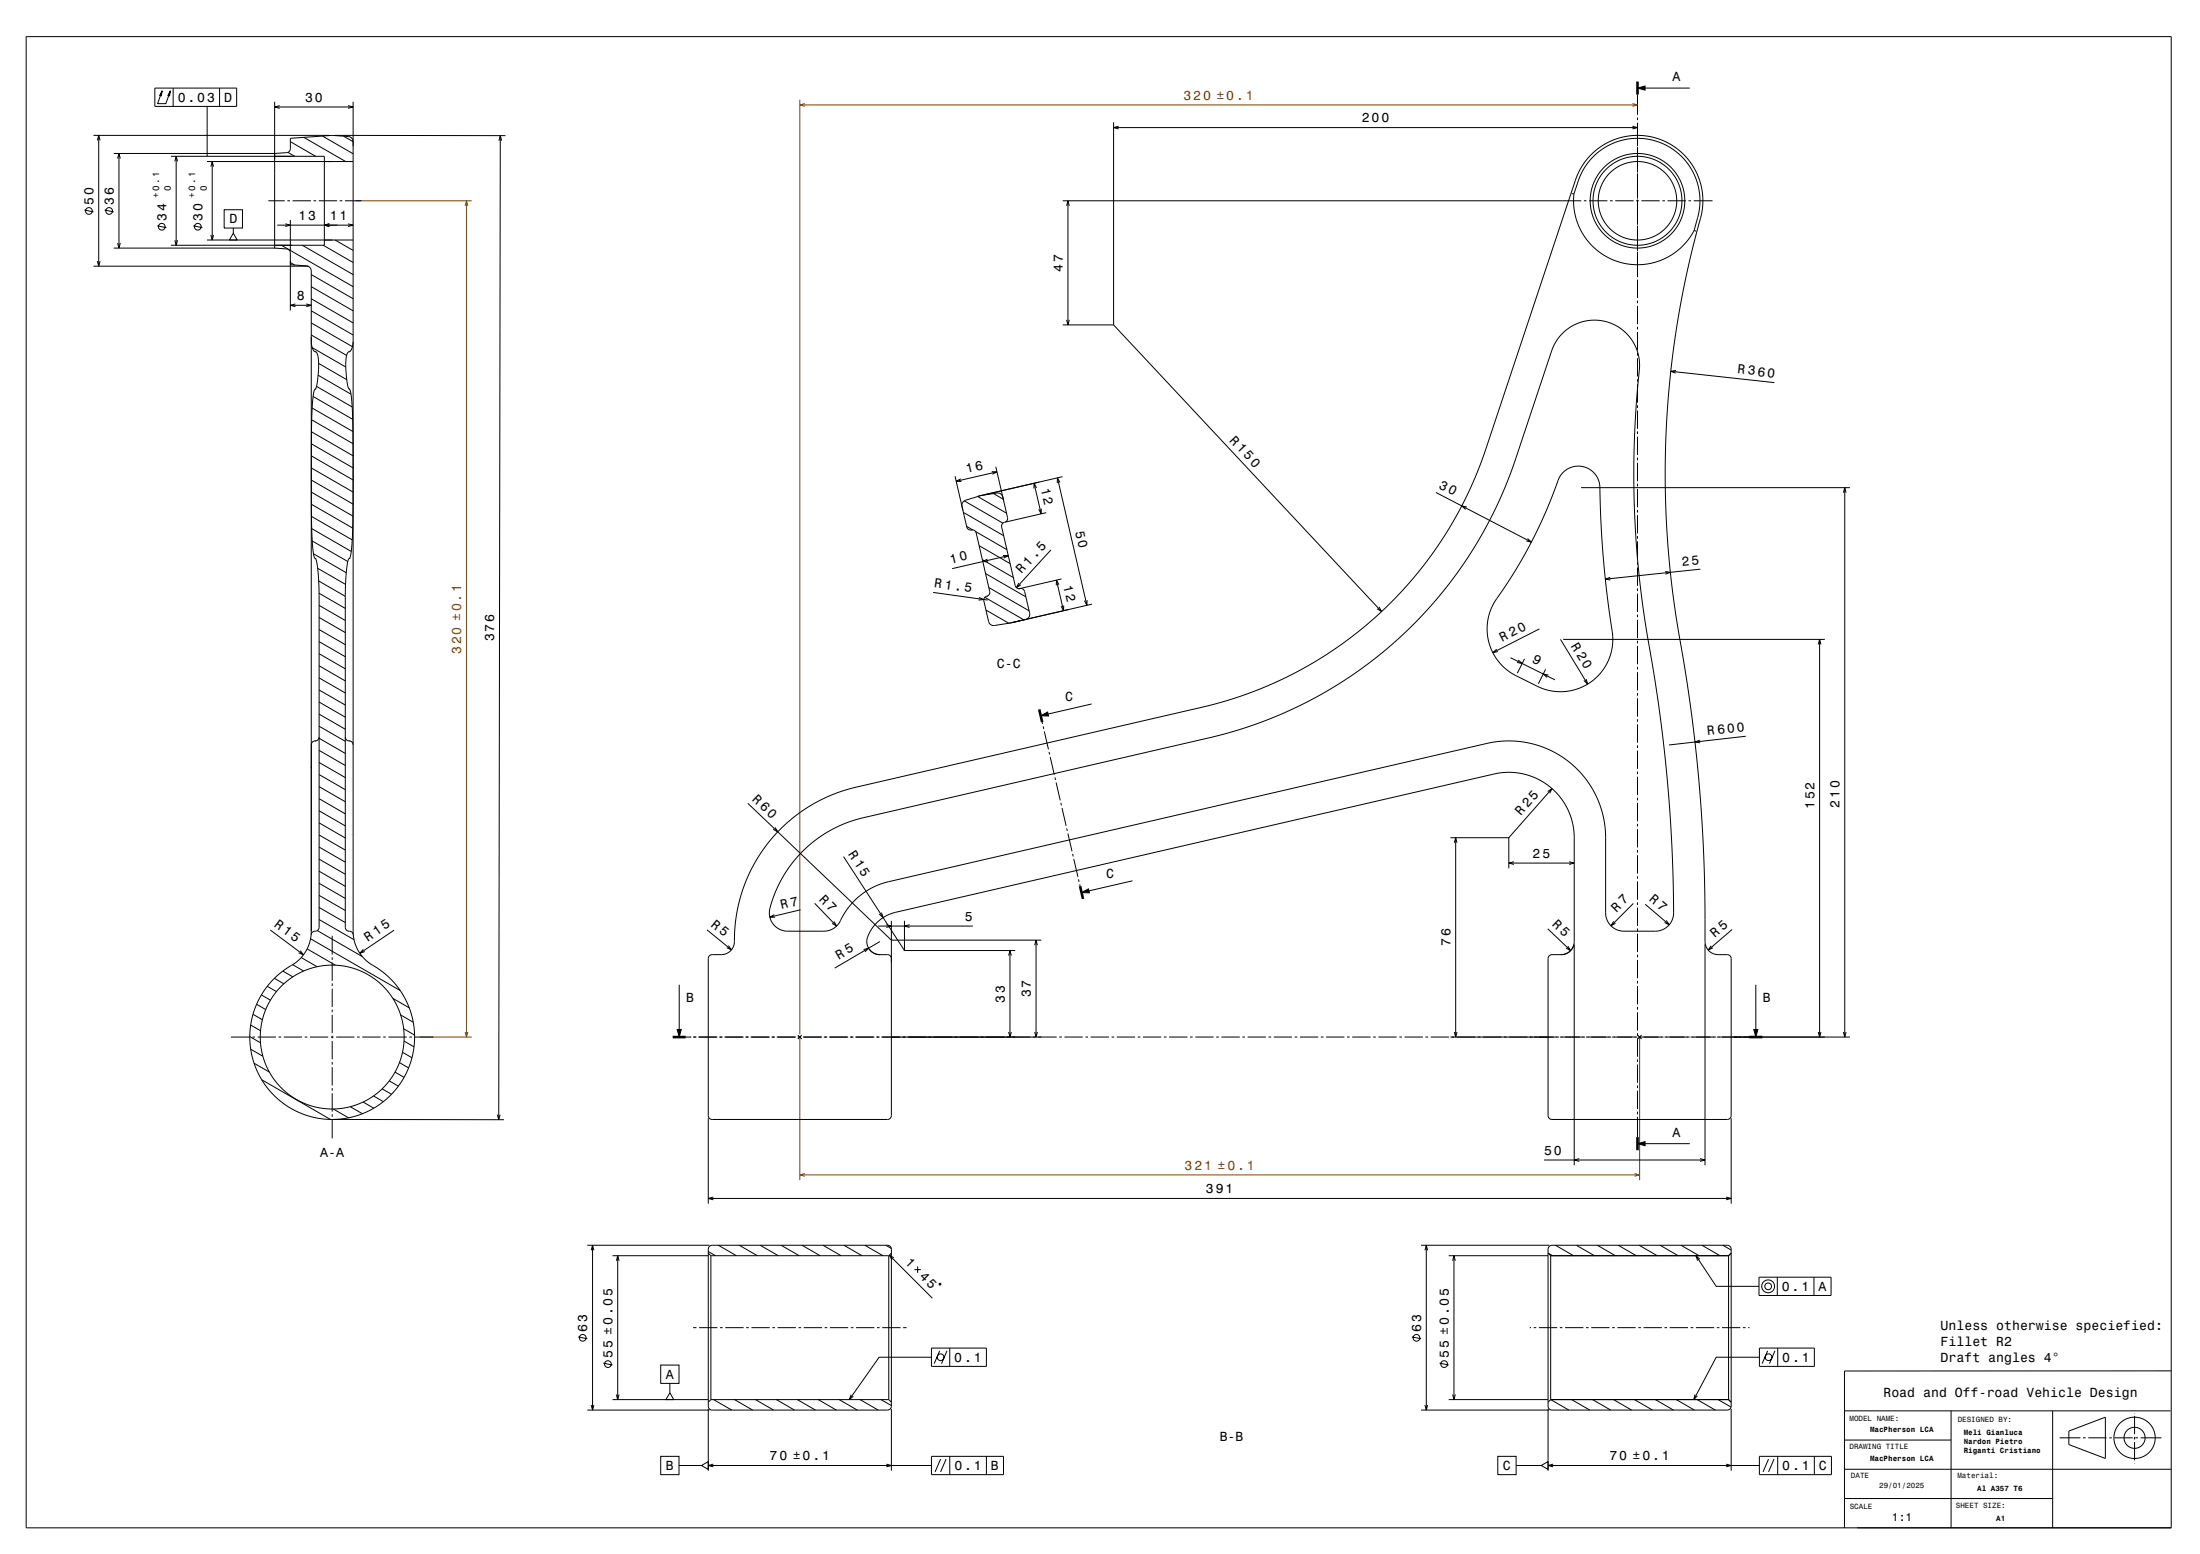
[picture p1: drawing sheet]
<svg xmlns="http://www.w3.org/2000/svg" width="841mm" height="594mm" viewBox="0 0 841 594" stroke-linecap="round" stroke-linejoin="round" font-family="sans-serif">
<g fill="none" stroke="#000" stroke-width=".38">
<path d="M10 14h820v570h-820zM59.2 33.7h31.3v7h-31.3zM60.9 36.6l1.1-1.9-1.8 4.9h3.2l1.7-4.9-1 1.9M62 34.7l-.4 2.1M65.1 34.7l-.3 2.1M66.2 33.7v7M83.9 33.7v7M105 38.9v55.9l4.6 .4a1.5 1.5 0 0 1 1.4 1.4v22.1M135 38.9v318.4M626 36.2v7.7M628.9 33.7h17.1M35.7 51.7h90.3"/>
<path d="M37.2 53.7l.5-2 .6 2M37.7 51.7v50M43.5 58.7h61.7M45.5 58.7v36.1M65.3 59.7h58.7v34h-58.7M67.3 59.7v34M79.2 40.7v19M105 40.9h30M106.9 40.4l-1.9 .5 1.9 .5M110.1 58.2l2.6 1.5M111 54.2l9.7 5.5M116.1 52.5l16 9.2"/>
<path d="M123.3 52l11.7 6.8M128 51.7l65.2 .2M131.3 52.1l3.7 2.1-.4-1.2-1-.7-6.6-.6-16 1.2v4a1.5 1.5 0 0 1-1.4 1.4l-4.6 .4M133.1 40.4l1.9 .5-1.9 .5M190.7 53.8l.5-2 .6 2M191.2 51.8l-.5 376.2M425.7 46.8v77.4M425.7 48.8h200.3M427.6 48.3l-1.9 .5 1.9 .5M624 48.3l2 .5-2 .5M626 44.9v1M626 46.9v9"/>
<path d="M626 56.2v9.7M45 60.6l.5-1.9 .5 1.9M66.8 61.7l.5-2 .6 2M79.1 61.7h55.9M80.6 63.7l.5-2 .5 2M81.1 61.7v30M102.6 76.7h6.3M109.9 76.7h1M111.9 76.7h7M119.9 76.7h1M121.9 76.7h7M124 61.7h.1"/>
<path d="M129.9 76.7h1M131.9 76.7h6.2M406.2 76.7h198.3M407.7 78.7l.5-2 .6 2M408.2 76.7v47.5M601.7 74.1l2.2-6.4 2.1-4 3.1-3.9 3.9-3.1 4.5-2.3 5.3-1.3 5.2-.1 4.9 .9 4.8 2.1 4.3 3 3.5 4 2.5 4.5 1.4 4.6 .4 5.2-.4 4.2-1.8 6.6M601.7 74.1l-.8 .1M601.7 74.1l-.1 4.3 .6 4.2 1.4 4 1.9 3.5 2.6 3.3 3.2 2.9 3.6 2.2 3.9 1.6 4.2 .9 4.2 .2 4.2-.6 4-1.3 3.8-2 3.4-2.6 2.7-2.9 2.3-3.7M605.5 76.7h1M607.5 76.7h7M615.5 76.7h1M617.5 76.7h7"/>
<path d="M625.5 76.7h1M626 66.2v9.7M626 76.2v9.7M627.5 76.7h7M635.5 76.7h1M637.5 76.7h7M645.5 76.7h1M647.5 76.7h7.2M32.2 80.3l3.5 .7M37.2 99.8l.5 1.9 .6-1.9M40 80.3l3.5 .7M43.5 94.8h61.7"/>
<path d="M45 92.9l.5 1.9 .5-1.9M60.1 86.3l3.5 .7M66.8 91.8l.5 1.9 .6-1.9M73.9 86.3l3.5 .7M79.1 91.7h55.9M80.6 89.8l.5 1.9 .5-1.9M85.7 80.2h7v7h-7zM89.2 89.2l1.5 2.5h-3zM89.2 87.2v2M106 86.1h29M107.6 93.7l27.4 15.9M109.1 85.5l1.9 .6-1.9 .5"/>
<path d="M111 84.1v11.5M115.6 93.7l19.4 11.3M123.6 93.7l11.4 6.6M125.9 85.5l-1.9 .6 1.9 .5M128.1 91.7l6.9 4M133.1 85.5l1.9 .6-1.9 .5M626 86.2v9.7M626 96.2v9.7M647.6 88.1l.6 .4M35.7 101.7h82.3M111 101.2l6.6 .5 1 .7 .4 1.2-.1 253.7M111 100.3l1.7 1"/>
<path d="M111 116.7h8M112.9 116.2l-1.9 .5 1.9 .5M117.1 116.2l1.9 .5-1.9 .5M119 105l16 9.2M119 109.6l16 9.2M119 114.2l16 9.2M119 118.8l16 9.3M626 106.9v7M626 114.9v1M626 116.9v7M119 130.6a4 4 0 0 0 1.5 3.8l.4 .2a9.9 9.9 0 0 1 .9 6.8 17.2 17.2 0 0 1-1.2 7.3l-.5 .5-.4 2.2a625.9 625.9 0 0 0-.4 53.6l.6 6.9 .4 1.4 .3 .2a17.2 17.2 0 0 1 1.2 7.3l.2 6.9v126.8a2.01 2.01 0 0 1-2.3 1.6l-.8 1.2M119 123.4l15.7 9.1"/>
<path d="M119 128.1l13.5 7.8M119.4 132.9l12.8 7.4M121.8 138.9l10.8 6.2M135 130.6a4 4 0 0 1-1.5 3.8l-.6 .4a26.3 26.3 0 0 0 .2 13.4l.7 1 .5 2.2a630 630 0 0 1 .4 53.6l-.6 6.9-.4 1.4-.3 .2a17 17 0 0 0-1.2 7.3l-.2 6.9v126.7a1.5 1.5 0 0 0 1.5 1.5M406.2 124.2h19.5M407.7 122.3l.5 1.9 .6-1.9M425.7 124.2l102.4 109.6M626 124.9v1M626 126.9v7M626 134.9v1M626 136.9v7M119.3 156l15.6 9"/>
<path d="M119.7 151.5l15.1 8.8M121 147.7l13.6 7.9M121.6 143.4l12.6 7.3M626 144.9v1M626 146.9v7M626 154.9v1M626 156.9v7M638.7 141.9l39.6 4.4M640.7 141.6l-2 .3 1.9 .7M119 178.9l16 9.2M119 174.2l16 9.3M119 169.6l16 9.3"/>
<path d="M119.1 165l15.9 9.2M119.1 160.5l15.9 9.1M380.7 178.4l4.5 19.6a1.5 1.5 0 0 1-1.2 1.6M626 164.9v1M626 166.9v7M626 174.9v1M626 176.9v7M119 183.5l16 9.2M119 188.1l15.9 9.2M119 192.7l15.8 9.2M119.1 197.4l15.6 9M365.1 182l4.5 19.4a2.15 2.15 0 0 0 2.6 1.2l1 1.1 5.2 22.5a2 2 0 0 1-1.8 2l-.5 1.4 1.9 8.2 .7 1 1.2 .3a65.5 65.5 0 0 0 12.4-2.4l1-.8 .4-1.1-2-8.7a2.16 2.16 0 0 0-2.7-1.2l-.9-1.1-5.2-22.5a1.5 1.5 0 0 1 1.1-1.7"/>
<path d="M367.3 183l-1.8 1h2M368.3 195.9l15.4 8.9M368.6 191.4l14.8 8.6M373.7 189.8l11.1 6.4M379.1 180.3l2 .1-1.8 .9M379.8 188.7l3.7 2.1M381.1 180.4l-15.6 3.6M383.3 190l-.6-1.1-1.4-.5a48.3 48.3 0 0 0-12.4 2.9l-1 1-.2 1.3M384 199.6h.1M395.3 184.7l2.7 11.7M396.2 186.5l-.9-1.8-.1 2M398.1 194.4l-.1 2-.9-1.8"/>
<path d="M400 196l-15.7 3.6M404.2 182.7l11.3 48.7M405.2 184.4l-1-1.7v2M406.2 182.2l-32.4 7.5M548.9 188.2l36.5 19M560.7 193.8l-1.9-.4 1.5 1.3M597.6 180.5l1.8-1.3 1.8-.7 2.2-.3 2 .2 2.1 .9 1.6 1.2 1.4 1.7 .8 1.9 .3 1.7 .5 15 1 14.2 3.4 29.8-.5 4-1.1 3.5-2 3.5-2.5 3.1-3.4 2.6-3.4 1.6-3.8 1-3.8 .3-3.9-.5-3.6-1.2-9.9-4.9-3.2-2.3-3.1-3.3-2.2-3.9-1.3-4.1-.3-4.2 .5-4.2 1.5-4.2 8.7-13.5 5.5-9.5 5.9-12.2 5.3-13.4zM604.4 186.4h102.8M626 184.9v1M626 186.9v7M626 194.9v1M626 196.9v7"/>
<path d="M704.7 188.3l.5-1.9 .5 1.9M705.2 186.4v210M119.2 202l15.1 8.8M119.4 206.8l13.5 7.8M119.8 211.7l12.6 7.2M121.4 217.2l10.7 6.2M369.5 201.2l2.3 1.3M372.9 203.2l12 6.9M374.3 208.6l11.8 6.8M375.5 213.9l11.9 6.9M376.8 219.2l15.4 8.9M377.5 213.7l-1.8 1h2"/>
<path d="M383.4 212.3l2 .1-1.7 .9M385.4 212.4l-21.4 5M401.7 210.2l-13.2 14.4M583.9 205.9l1.5 1.3-1.9-.4M626 204.9v1M626 206.9v7M626 214.9v1M626 216.9v7M636.6 218.5l1.9 .3-1.8 .7M650 217.6l-36.3 3.8M121.8 222.1l10.2 5.8M122 226.8l10 5.8"/>
<path d="M122 231.4l10 5.8M122 236l10 5.8M356.7 226.4l20.9 3M374.2 228.4l1.9 .8-2 .2M376.5 228.3l14.9 8.6M376.9 233.2l8.7 5M378 224.6l15.4 8.9M389.5 222.8l-1 1.8 1.7-1.1M403.9 221.7l2.7 11.7M404.8 223.5l-.9-1.8-.1 2M405.8 221.3l-16.4 3.8M406.6 231.4v2l-1-1.7"/>
<path d="M415.6 229.4l-.1 2-.9-1.8M417.4 230.9l-31.6 7.3M527.2 232l.9 1.8-1.7-1.1M615.5 220.7l-1.8 .7 1.9 .3M626 224.9v1M626 226.9v7M626 234.9v1M626 236.9v7M122 240.6l10 5.8M122 245.3l10 5.7M122 249.9l10 5.8M122 254.5l10 5.8"/>
<path d="M122 259.1l10 5.8M572.1 248.1l-1.4 1.4 1.9-.4M577.4 251.4l17 8.5M580.4 252.3l1.5 1.3-2-.4M582.8 251.8l-2.8 5.6M588.5 240.4l-17.8 9.1M590.8 255.8l-2.7 5.6M591.9 258l-2-.4 1.5 1.4M596.5 244.4l10.4 17.1M597.6 244.4h100M606.4 259.6l.5 1.9-1.4-1.4M626 244.9v1"/>
<path d="M626 246.9v7M626 254.9v1M626 256.9v7M695.1 246.3l.5-1.9 .5 1.9M695.6 244.4v152M122 263.7l10 5.8M122 268.4l10 5.7M122 273l10 5.7M122 277.6l10 5.8M398.4 276l.1 .7M398.8 277.7l.2 .9M399.2 279.6l1.6 6.8"/>
<path d="M417.3 269.1l-16.7 3.8M626 264.9v1M626 266.9v7M626 274.9v1M626 276.9v7M122 281.7v.1a1.99 1.99 0 0 1-2.2 1.6l-.6 .5-.2 .8M122 282.2l10 5.8M122 286.8l10 5.8M122 291.4l10 5.8M122 296.1l10 5.7M132 281.7a2.15 2.15 0 0 0 2.3 1.7l.7 1.3M401 287.4l.2 1"/>
<path d="M401.5 289.4l1.5 6.8M403.3 297.2l.2 .9M403.7 299.1l1.6 6.8M626 284.9v1M626 286.9v7M626 294.9v1M626 296.9v7M649.8 282.9l-1.9 .7 2 .3M667.4 281.4l-29.4 3.4M122 300.7l10 5.8M122 305.3l10 5.8M122 309.9l10 5.8"/>
<path d="M122 314.5l10 5.8M122 319.2l10 5.7M285.9 307.1l54.8 52.3h57.4M296.3 316.3l1 1.7-1.7-1M405.5 306.9l.3 1M406 308.8l1.6 6.9M407.8 316.6l.2 1M408.2 318.6l1.6 6.8M591.6 302.5l1.7-1.1-.9 1.8M593.3 301.4l-16.5 18.8M626 304.9v1M626 306.9v7"/>
<path d="M626 314.9v1M626 316.9v7M122 323.8l10 5.8M122 328.4l10 5.8M122 333l10 5.8M122 337.6l10 5.8M306.8 325.4l4.9-4.3 5-3.3 5.4-2.7 5.9-2 135.1-31.3 11.4-3.1 11.3-4.1 9.8-4.3 10.2-5.3 9.8-6 11.9-8.8 11-9.7 5.4-5.6 5.5-6.1 9-11.7 4.7-7.1 4.3-7.3 4.2-8 3.4-7.5 3.6-9.6 14.5-43.4 1.4-3 1.5-2.3 1.7-1.8 4.1-2.9 4.7-1.6 4.7-.2 3 .6 2.8 1.1 2.5 1.5 2.1 1.8 2 2.2 1.5 2.6 1 2.8 .6 2.7v3l-1.3 15-.7 15.4-.1 13.5 .4 13.8 .9 14 1.5 14.4 7 44.9 2 17.1 1.5 15.7 1.4 23.4 .5 21.3-.8 2.9-1.8 2.3a7 7 0 0 1-4.4 1.5h-13l-2.8-1.1-2-1.9-.9-1.8-.3-1.9-.2-32.7-1.2-6.4-2.5-6.3-2.5-4.3-2.5-3.4-3.4-3.4-3.7-2.9-4.1-2.5-4.3-1.9-4.6-1.3-4.4-.7-6-.1-5.4 .7-230.3 53.3-5.3 2-4.6 3.1-2.4 2.1-2.2 2.5-4.1 6.7-2 1.5-2.2 .7-16.3-.1-1.9-.7-1.4-1.1-1.1-1.3-.8-1.8-.3-2 .2-1.7 1.4-4.5 1.9-4.4 3.9-6.6zM322.5 327.4l23.3 35.9M410 326.4l.3 1M410.5 328.3l1.6 6.9M412.3 336.1l.2 1M412.7 338.1l.2 .6"/>
<path d="M432.9 336.7l-16.6 3.8M554.5 320.2h22.4M555.9 322.1l.6-1.9 .5 1.9M556.5 320.2v76.2M576.8 320.1v11.8M576.8 329.9h25M578.7 329.4l-1.9 .5 1.9 .5M599.8 329.4l2 .5-2 .5M626 324.9v1M626 326.9v7M626 334.9v1M626 336.9v7"/>
<path d="M103.3 355.5l12.7 9.5M118.7 358.8l34.3 19.8M118.9 357.3l-1 4.4-2.3 3.8-2.3 2.3-5 3.3-3.4 2.9-3.2 3.6-2.5 4-2 4.6-1.2 4.3-.5 4.7 .2 4.8 1.2 5.6 2.1 5.3 3.1 4.8 3.8 4.1 4.3 3.3 5.4 2.7 5.5 1.6 5.7 .5 5.7-.5 5.6-1.5 5.2-2.5 4.6-3.4 4.1-4.4 3-4.9 2.2-5.3 1.1-5.4 .2-4.7-.6-4.7-1.2-4.6-2-4.6-2.4-3.8-3.1-3.6-3.4-2.9-5.3-3.5-2.3-2.3-2.2-3.9-1-4.1M121.3 355.7l17.2 10M122 342.3l10 5.7M122 346.9l10 5.7M122 351.5l13.3 7.7M127 357.7v7.2M133.5 355.9h.1M133.6 355.9a1.5 1.5 0 0 1 1.4 1.4M150.7 355.5l-13.1 8.9M270.3 355.4l9.3 7.7"/>
<path d="M296 349.6l-1.7 1h2M306 347.8l-11.7 2.8M311.4 345.3l8.4 8.7M318.8 352.2l1 1.8-1.7-1.1M335.7 354h36.2M336.4 359.9l-17.3 10.1M337 348.8l.6 1.9-1.5-1.3M338.8 353.5l1.9 .5-1.9 .5M340.7 352v74.5a1.5 1.5 0 0 1-1.5 1.4h-67.1a1.5 1.5 0 0 1-1.4-1.5l.1-60.1a1.5 1.5 0 0 1 1.4-1.4 9.8 9.8 0 0 0 5.8-.5 6 6 0 0 0 2.8-6.2l.6-7.7 1.8-8.3 2.9-7.7 3.7-6.8 4.7-6.5 5.8-6.2 6.3-5 7.5-4.4 6.2-2.6 6.5-2 133.4-30.8 12.7-3.6 7.1-2.6 7.6-3.2 7-3.4 6.6-3.6 12.5-8.1 6-4.6 5.9-5 5.5-5.1 5.5-5.8 9.4-11.4 4.7-6.7 4.1-6.6 3.6-6.3 3.5-7.2 5.4-13.4 35-104.9 1.7-3.9 1.9-2.9 1.9-2.3 2.6-2.4 2.6-1.8 2.9-1.5 3.3-1.2 3.4-.7 3.5-.3 4.7 .5 4.3 1.3 4.3 2.1 3.5 2.8 3 3.3 2.4 3.8 1.7 4.2 .9 4.9v3.3l-.4 3.7-3.7 14.3-2.8 12.1-2.5 13.6-1.7 11.6-1.4 11.2-1.1 12.9-.5 11.7-.2 12.8 .5 18.2 1.6 20 1.9 14.8 5.7 35.4 3.2 29 1.8 29 .5 32.5a5 5 0 0 0 5 4.2h3.6a1.5 1.5 0 0 1 1.4 1.5v60.1a1.5 1.5 0 0 1-1.5 1.4h-67.1a1.5 1.5 0 0 1-1.4-1.5v-60.1a1.49 1.49 0 0 1 1.5-1.4h3.7a5 5 0 0 0 4.8-5v-40.4l-.5-4-1.1-4.1-1.5-3.2-2.2-3.3-2.5-2.8-2.9-2.4-3.2-1.9-3.5-1.4-3.6-.9-3.7-.3-5.8 .6-229.2 53-3 1.1-2.7 1.7-2.3 2.3-1.9 3a5.1 5.1 0 0 0 4.2 8h3a1.49 1.49 0 0 1 1.3 1.5M345.8 352v11.3M347.7 353.5l-1.9 .5 1.9 .5M396.1 359.4v37"/>
<path d="M591.7 355l8.7 8.4M616.8 352.2l-1 1.7 1.8-1M624.4 345.3l-8.6 8.6M626 344.9v1M626 346.9v7M626 354.9v1M626 356.9v7M628.9 345.6l9.2 7.9M637 351.8l1.1 1.7-1.8-.9M662.1 355.3l-9.1 7.9M102.2 377l3.5 2M104.9 374l3.6 2"/>
<path d="M108.1 371.2l3.8 2.2M111.9 368.7l4.2 2.5M114.8 363.4l1.2 1.6-1.8-.8M115.1 366l6.1 3.5M117.4 362.7l10.8 6.2M127 365.9v1M127 367.9v7M127 375.9v1M127 377.9v7M138.9 362.9l-1.3 1.5 1.8-.7M259.6 376.4v17.1M278.5 361.4l1.1 1.7-1.8-.9"/>
<path d="M330.1 363l1.9-.6-1.4 1.5M345.6 363.3h42.5M385.6 365.3l.5-2 .5 2M386.1 363.3v33.1M395.5 361.3l.6-1.9 .5 1.9M599.4 361.7l1 1.7-1.8-1M601.8 360.9v84.5M626 364.9v1M626 366.9v7M626 374.9v1M626 376.9v7M651.8 360.9v84.5"/>
<path d="M654.1 361.5l-1.1 1.7 1.8-.9M671.2 376.4v17.1M88.3 396.4h7.2M95.5 396.2l4.1 2.4M95.8 391.8l3.8 2.2M96.5 396.4h1M96.7 387.7l3.6 2.1M98.1 383.9l3.5 2M98.5 396.4h7M99.9 380.3l3.5 2M106.5 396.4h1M108.5 396.4h7"/>
<path d="M116.5 396.4h1M118.5 396.4h7M126.5 396.4h1M127 385.9v1M127 387.9v7M127 395.9v1M127 397.9v7M128.5 396.4h7M136.5 396.4h1M138.5 396.4h7M146.5 396.4h1M148.5 396.4h7"/>
<path d="M150.2 381.6l6.2 3.6M153.2 388l4.8 2.7M154.3 393.2l4.2 2.5M154.4 397.9l3.9 2.2M156.5 396.4h1M158.5 396.4h7.2M262.1 396.4h2.1M264.9 396.4h1.3M266.9 396.4h7.3M274.9 396.4h1.3M276.9 396.4h7.4M284.9 396.4h1.4"/>
<path d="M286.9 396.4h7.3M294.9 396.4h1.3M296.9 396.4h7.3M304.9 396.4h1.3M305 395.7l1.5 1.5M306.5 395.7l-1.5 1.5M306.9 396.4h7.4M314.9 396.4h1.4M316.9 396.4h7.3M324.9 396.4h1.3M326.9 396.4h7.3M334.9 396.4h1.4"/>
<path d="M385.6 394.5l.5 1.9 .5-1.9M395.5 394.5l.6 1.9 .5-1.9M403.9 396.4h-67M404.9 396.4h1M406.9 396.4h7M414.9 396.4h1M416.9 396.4h7M424.9 396.4h1M426.9 396.4h7M434.9 396.4h1M436.9 396.4h7M444.9 396.4h1"/>
<path d="M446.9 396.4h7M454.9 396.4h1M456.9 396.4h7M464.9 396.4h1M466.9 396.4h7M474.9 396.4h1M476.9 396.4h7M484.9 396.4h1M486.9 396.4h7M494.9 396.4h1M496.9 396.4h7M504.9 396.4h1"/>
<path d="M506.9 396.4h7M514.9 396.4h1M516.9 396.4h7M524.9 396.4h1M526.9 396.4h7M534.9 396.4h1M536.9 396.4h7M544.9 396.4h1M546.9 396.4h7M555.9 394.5l.6 1.9 .5-1.9M595.9 396.4h-41.4M605.9 396.4h-9.6"/>
<path d="M615.9 396.4h-9.6M625.9 396.4h-9.6M626 384.9v1M626 386.9v7M626 394.9v1M626 396.9v7M626 395.7l1.5 1.5M627.5 395.7l-1.5 1.5M635.9 396.4h-9.6M645.9 396.4h-9.6M655.9 396.4h-9.6M656.3 396.4h50.9"/>
<path d="M695.1 394.5l.5 1.9 .5-1.9M704.7 394.5l.5 1.9 .5-1.9M95.8 401.1l4.7 2.6M97.1 406.4l5.9 3.4M100 412.7l26.3 15.2M127 405.9v1M127 407.9v7M127 415.9v1M127 417.9v7M142.8 418.9l3.8 2.2M146.1 416.2l3.6 2.1M148.8 413.2l3.5 2"/>
<path d="M151 409.8l3.5 2M152.7 406.2l3.5 2M153.9 402.2l3.6 2.1M626 404.9v1M626 406.9v7M626 414.9v1M626 416.9v7M127 425.9v1M127 427.9v7.2M127.4 423.9l5.9 3.4M127.4 427.9l65.3 .1M133.9 423l4.6 2.7"/>
<path d="M138.8 421.2l4.1 2.4M190.1 426.1l.6 1.9 .5-1.9M270.7 427.4v32.7M626 424.9v1M626 426.9v7.8M628.9 437.2h17.1M661.8 427.4v32.7M270.7 458.1h391.1M272.7 457.6l-2 .5 2 .5M590.3 443.4h61.5M603.7 442.9l-1.9 .5 1.9 .5M649.9 442.9l1.9 .5-1.9 .5"/>
<path d="M659.8 457.6l2 .5-2 .5M224.5 476h46.7M226 477.9l.5-1.9 .5 1.9M226.5 476v63M234.1 480h36.6M236.1 480v55M270.7 478.4l2.8 1.6M270.7 479l1 1M271.1 476.5l1.1-.5h67.2a1.5 1.5 0 0 1 1.4 1.5l-.1 60.1a1.5 1.5 0 0 1-1.4 1.4h-67.2a1.5 1.5 0 0 1-1.4-1.5v-60zM271.7 480h68M271.7 480l.1 55M274.6 476l6.9 4"/>
<path d="M282.6 476l6.9 4M290.6 476l6.9 4M298.6 476l6.9 4M306.6 476l6.9 4M314.6 476l6.9 4M322.6 476l6.9 4M330.6 476l6.9 4M338.6 476l2.1 1.2M339.7 480v55M340 479.8l16.4 16.4M340.8 479l-1.1 1M543.2 476h49"/>
<path d="M544.7 477.9l.5-1.9 .6 1.9M545.2 476v63M553.8 480h37.9M555.8 480v55M592.2 476.5l1.1-.5h67.1a1.5 1.5 0 0 1 1.4 1.5v60.1a1.5 1.5 0 0 1-1.5 1.4h-67.1a1.5 1.5 0 0 1-1.4-1.5v-60zM592.8 480l-1-1 1.7 1M592.8 480h68M592.8 480v55M594.6 476l6.9 4M602.6 476l6.9 4M610.6 476l6.9 4M618.6 476l6.9 4"/>
<path d="M626.6 476l6.9 4M634.6 476l6.9 4M642.6 476l6.9 4M648.3 480l7.8 11.7h16.3M650.6 476l6.9 4M658.6 476l3.2 1.8M660.8 480v55M661.8 479l-1 1M235.6 481.9l.5-1.9 .6 1.9M341.7 480.8l-1.7-1 1 1.7M349.6 485.3h2.4M350.8 484.1v2.4"/>
<path d="M359 490.7l.5-.2 .2 .5-.5 .2zM555.3 481.9l.5-1.9 .5 1.9M649.8 481.3l-1.5-1.3 .6 1.9M672.4 488.2h27.6v7h-27.6zM679.4 488.2v7M693.4 488.2v7M221 511l3.5 .7M265 507.5h1.2M267.3 507.5h6.9M275.3 507.5h.9M277.3 507.5h7M285.2 507.5h1.1"/>
<path d="M287.2 507.5h7M295.3 507.5h.9M297.3 507.5h6.9M305.3 507.5h.9M307.3 507.5h7M315.2 507.5h1.1M317.2 507.5h7M325.3 507.5h.9M327.3 507.5h6.9M335.3 507.5h1M337.2 507.5h7.1M346.6 507.5h-1.4"/>
<path d="M356.1 518.8h-20l-11.4 16.2M356.1 515.3h21v7h-21zM359.2 516.3l-2.1 4.9M362 516.3l-2.1 4.9M363.1 515.3v7M539.7 511l3.5 .7M584.8 507.5h.5M586.3 507.5h1M588.3 507.5h7M596.3 507.5h1M598.3 507.5h7M606.3 507.5h1"/>
<path d="M608.3 507.5h7M616.3 507.5h1M618.3 507.5h7M626.3 507.5h1M628.3 507.5h7M636.3 507.5h1M638.3 507.5h7M646.3 507.5h1M648.3 507.5h7M656.3 507.5h1M658.3 507.5h7M666.3 507.5h1"/>
<path d="M668.3 507.5h.5M672.6 518.8h-16.5l-8.6 16.2M672.6 515.3h21v7h-21zM675.7 516.3l-2.1 4.9M678.5 516.3l-2.1 4.9M679.6 515.3v7M224.5 539h46.7M226 537.1l.5 1.9 .5-1.9M230.6 521.1l3.5 .7M234.1 535h36.6M235.6 533.1l.5 1.9 .6-1.9M252.6 521.8h7v7h-7z"/>
<path d="M256.1 532.4l1.5 2.6h-3zM256.1 528.8v3.6M270.7 538.5v23.7M271.8 535h67.9M271.8 535l-1.1 1M272.8 535l6.9 4M280.8 535l6.9 4M288.8 535l6.9 4M296.8 535l6.9 4M304.8 535l6.9 4M312.8 535l6.9 4M320.8 535l6.9 4"/>
<path d="M325.4 533.1l-.7 1.9 1.5-1.3M328.8 535l6.9 4M336.8 535l4 2.3M339.7 535l1.1 1M340.8 538.5v23.7M543.2 539h49M544.7 537.1l.5 1.9 .6-1.9M550.3 521.1l3.5 .7M555.3 533.1l.5 1.9 .5-1.9M591.7 535h-37.9M591.8 538.5v23.7M592.8 535h68"/>
<path d="M592.8 535l-1 1M592.8 535l6.9 4M600.8 535l6.9 4M608.8 535l6.9 4M616.8 535l6.9 4M624.8 535l6.9 4M632.8 535l6.9 4M640.8 535l6.9 4M647.9 533l-.4 2 1.4-1.5M648.8 535l6.9 4M656.8 535l4.9 2.8M660.8 535l1 1"/>
<path d="M661.8 538.5v23.7M705.1 539.3h124.6M745.8 539.3v44.7M784.7 539.3v44.7M830 524l-124.9 .1v60M252.6 556.7h7v7h-7zM272.7 559.7l-2 .5 2 .5M338.8 559.7l2 .5-2 .5M356.1 556.7h27.5v7h-27.5zM359.6 557.7l-2.1 4.9M361.7 557.7l-2.1 4.9M363.1 556.7v7"/>
<path d="M377.1 556.7v7M572.6 556.7h7v7h-7zM593.7 559.7l-1.9 .5 1.9 .5M659.9 559.7l1.9 .5-1.9 .5M672.6 556.7h27.5v7h-27.5zM676.1 557.7l-2.1 4.9M678.2 557.7l-2.1 4.9M679.6 556.7v7M693.6 556.7v7M705.1 550.4h40.7M787.3 549.6h8M790.9 547l13.9-5.3v15.8l-13.9-5.3z"/>
<path d="M796.3 549.6h1M798.3 549.6h7M806.3 549.6h1M808.3 549.6h7M816 540.1v.1M816 541.2v7M816 549.2v1M816 551.2v7M816 559.2v.2M816.3 549.6h1M818.3 549.6h8M259.6 560.2h8.6"/>
<path d="M268.2 560.2l2.5-1.5v3zM270.7 560.2h85.4M589.2 560.2l2.6-1.5v3zM589.2 560.2h-9.6M591.8 560.2h80.8M705.1 561.6h124.9M705.1 572.8h79.6"/>
<circle cx="626" cy="76.7" r="18.1"/>
<circle cx="626" cy="76.7" r="15"/>
<circle cx="626" cy="76.7" r="17"/>
<circle cx="34" cy="80.6" r="1.28"/>
<circle cx="41.7" cy="80.6" r="1.28"/>
<circle cx="61.8" cy="86.7" r="1.28"/>
<circle cx="75.6" cy="86.7" r="1.28"/>
<circle cx="127" cy="396.4" r="27.5"/>
<circle cx="675.9" cy="491.7" r="2.46"/>
<circle cx="675.9" cy="491.7" r="1.28"/>
<circle cx="222.8" cy="511.4" r="1.28"/>
<circle cx="359.6" cy="518.8" r="1.28"/>
<circle cx="541.5" cy="511.4" r="1.28"/>
<circle cx="676.1" cy="518.8" r="1.28"/>
<circle cx="232.4" cy="521.4" r="1.28"/>
<circle cx="552.1" cy="521.4" r="1.28"/>
<circle cx="816" cy="549.6" r="4"/>
<circle cx="816" cy="549.6" r="7.9"/>
</g>
<g fill="none" stroke="#804000" stroke-width=".38">
<path d="M305.7 38.1v357.3M307.7 39.6l-2 .5 2 .5M624 39.6l2 .5-2 .5M626 38.1v2.1M305.7 40.1h320.3M136 76.7h44.3M177.8 78.7l.5-2 .5 2M178.3 76.7v319.7M160.4 396.4h19.9M177.8 394.5l.5 1.9 .5-1.9M305.7 396.3v54.8M626.8 396.3v54.8"/>
<path d="M305.7 449.1h321.1M307.7 448.6l-2 .5 2 .5M624.9 448.6l1.9 .5-1.9 .5"/>
</g>
<path d="M626 31.2v5M397.3 271.2l1.1 4.8M412.9 338.7l1.1 4.9M257.1 396.4h5M668.7 396.4h5M626 434.7v5" fill="none" stroke="#000" stroke-width="1" stroke-linecap="butt"/>
<g fill="#000" stroke="#000" stroke-width=".38">
<path d="M626 33.7l2.9-.8v1.5z" fill-rule="evenodd"/>
<path d="M397.8 273.6l2.7-1.4 .3 1.5z" fill-rule="evenodd"/>
<path d="M413.4 341.2l2.7-1.4 .3 1.5z" fill-rule="evenodd"/>
<path d="M258.9 393.5h1.5l-.8 2.9z" fill-rule="evenodd"/>
<path d="M670.4 393.5h1.6l-.8 2.9z" fill-rule="evenodd"/>
<path d="M626 437.2l2.9-.8v1.5z" fill-rule="evenodd"/>
</g>
<g font-size="5.1">
<text x="549.8" y="186.5" transform="rotate(27 549.8 186.5)">30</text>
<text x="390.4" y="219.6" transform="rotate(-47 390.4 219.6)">R 1.5</text>
<text x="585.4" y="253.2" transform="rotate(27 585.4 253.2)">9</text>
<text x="271.5" y="353.9" transform="rotate(39 271.5 353.9)">R 5</text>
<text x="618" y="348.9" transform="rotate(-45 618 348.9)">R 7</text>
<text x="140.6" y="359.9" transform="rotate(-34 140.6 359.9)">R 15</text>
<text x="345.7" y="482.7" transform="rotate(45 345.7 482.7)">1</text>
<text x="351.2" y="488.2" transform="rotate(45 351.2 488.2)">45</text>
</g>
<g font-size="5">
<text x="639.3" y="31">A</text>
<text x="67.9" y="38.9">0.03</text>
<text x="85.7" y="38.9">D</text>
<text x="116.6" y="38.9">30</text>
<text x="520.6" y="46.8">200</text>
<text x="35.7" y="78.4" transform="rotate(-90 35.7 78.4)">50</text>
<text x="43.5" y="78.4" transform="rotate(-90 43.5 78.4)">36</text>
<text x="63.6" y="84.4" transform="rotate(-90 63.6 84.4)">34</text>
<text x="77.4" y="84.4" transform="rotate(-90 77.4 84.4)">30</text>
<text x="87.7" y="85.4">D</text>
<text x="114.1" y="84.1">13</text>
<text x="126.1" y="84.1">11</text>
<text x="406.2" y="103.9" transform="rotate(-90 406.2 103.9)">47</text>
<text x="113.5" y="114.7">8</text>
<text x="664" y="142.7" transform="rotate(6 664 142.7)">R 360</text>
<text x="469.8" y="168.4" transform="rotate(47 469.8 168.4)">R 150</text>
<text x="369.6" y="181" transform="rotate(-13 369.6 181)">16</text>
<text x="397.8" y="186.8" transform="rotate(77 397.8 186.8)">12</text>
<text x="411" y="203.3" transform="rotate(77 411 203.3)">50</text>
<text x="363.5" y="215.4" transform="rotate(-13 363.5 215.4)">10</text>
<text x="643.1" y="216.3" transform="rotate(-6 643.1 216.3)">25</text>
<text x="357" y="224.5" transform="rotate(8 357 224.5)">R 1.5</text>
<text x="406.4" y="223.8" transform="rotate(77 406.4 223.8)">12</text>
<text x="188.9" y="245.2" transform="rotate(-90 188.9 245.2)">376</text>
<text x="574.2" y="245.4" transform="rotate(-27 574.2 245.4)">R 20</text>
<text x="600.4" y="246.9" transform="rotate(59 600.4 246.9)">R 20</text>
<text x="381" y="255.4">C-C</text>
<text x="407.2" y="268">C</text>
<text x="652.7" y="281.1" transform="rotate(-6 652.7 281.1)">R 600</text>
<text x="287.3" y="305.6" transform="rotate(44 287.3 305.6)">R 60</text>
<text x="581.4" y="312" transform="rotate(-49 581.4 312)">R 25</text>
<text x="693.6" y="309.3" transform="rotate(-90 693.6 309.3)">152</text>
<text x="703.2" y="308.8" transform="rotate(-90 703.2 308.8)">210</text>
<text x="324.1" y="326.3" transform="rotate(57 324.1 326.3)">R 15</text>
<text x="585.9" y="327.9">25</text>
<text x="422.8" y="335.6">C</text>
<text x="298.7" y="347.5" transform="rotate(-13 298.7 347.5)">R 7</text>
<text x="312.9" y="343.9" transform="rotate(46 312.9 343.9)">R 7</text>
<text x="630.2" y="344.1" transform="rotate(41 630.2 344.1)">R 7</text>
<text x="104.5" y="353.9" transform="rotate(37 104.5 353.9)">R 15</text>
<text x="368.8" y="352">5</text>
<text x="593.1" y="353.6" transform="rotate(44 593.1 353.6)">R 5</text>
<text x="655.5" y="358.4" transform="rotate(-41 655.5 358.4)">R 5</text>
<text x="554.5" y="361.7" transform="rotate(-90 554.5 361.7)">76</text>
<text x="320.6" y="366.8" transform="rotate(-31 320.6 366.8)">R 5</text>
<text x="262.3" y="383.1">B</text>
<text x="384.1" y="383.3" transform="rotate(-90 384.1 383.3)">33</text>
<text x="394.1" y="381.3" transform="rotate(-90 394.1 381.3)">37</text>
<text x="673.8" y="383.1">B</text>
<text x="639.3" y="434.5">A</text>
<text x="122.4" y="442.1">A-A</text>
<text x="590.3" y="441.4">50</text>
<text x="461" y="456.1">391</text>
<text x="681.2" y="493.4">0.1</text>
<text x="695.2" y="493.4">A</text>
<text x="224.5" y="509.1" transform="rotate(-90 224.5 509.1)">63</text>
<text x="543.2" y="509.1" transform="rotate(-90 543.2 509.1)">63</text>
<text x="741.8" y="508.5">Unless otherwise speciefied:</text>
<text x="741.8" y="514.6">Fillet R2</text>
<text x="234.1" y="519.1" transform="rotate(-90 234.1 519.1)">55 ±0.05</text>
<text x="364.8" y="520.5">0.1</text>
<text x="553.8" y="519.1" transform="rotate(-90 553.8 519.1)">55 ±0.05</text>
<text x="681.3" y="520.5">0.1</text>
<text x="741.8" y="520.6">Draft angles 4°</text>
<text x="254.6" y="527">A</text>
<text x="720" y="533.8">Road and Off-road Vehicle Design</text>
<text x="466.3" y="550.8">B-B</text>
<text x="254.6" y="561.9">B</text>
<text x="294.2" y="558.2">70 ±0.1</text>
<text x="364.8" y="561.9">0.1</text>
<text x="378.8" y="561.9">B</text>
<text x="574.6" y="561.9">C</text>
<text x="615.2" y="558.2">70 ±0.1</text>
<text x="681.3" y="561.9">0.1</text>
<text x="695.3" y="561.9">C</text>
</g>
<g font-size="5" fill="#804000">
<text x="452.4" y="38.1">320 ±0.1</text>
<text x="176.3" y="250" transform="rotate(-90 176.3 250)">320 ±0.1</text>
<text x="452.8" y="447.1">321 ±0.1</text>
</g>
<text font-size="4.3" x="723.2" y="581.4">1:1</text>
<g font-size="3.5">
<text x="60.8" y="75.5" transform="rotate(-90 60.8 75.5)">+0.1</text>
<text x="65.3" y="72.9" transform="rotate(-90 65.3 72.9)">0</text>
<text x="74.6" y="75.5" transform="rotate(-90 74.6 75.5)">+0.1</text>
<text x="79.1" y="72.9" transform="rotate(-90 79.1 72.9)">0</text>
</g>
<g font-size="2.9">
<text x="707" y="543">MODEL NAME:</text>
<text x="748.4" y="543.6">DESIGNED BY:</text>
<text x="714.9" y="547.3">MacPherson LCA</text>
<text x="750.7" y="548.4">Meli Gianluca</text>
<text x="750.7" y="551.8">Nardon Pietro</text>
<text x="707" y="553.9">DRAWING TITLE</text>
<text x="750.7" y="555.3">Riganti Cristiano</text>
<text x="714.9" y="558.5">MacPherson LCA</text>
<text x="707.6" y="565">DATE</text>
<text x="718.3" y="568.8">29/01/2025</text>
<text x="748.3" y="565">Material:</text>
<text x="755.8" y="570">Al A357 T6</text>
<text x="707.1" y="576.7">SCALE</text>
<text x="747.7" y="576.4">SHEET SIZE:</text>
<text x="763.1" y="581.6">A1</text>
</g>
</svg>
